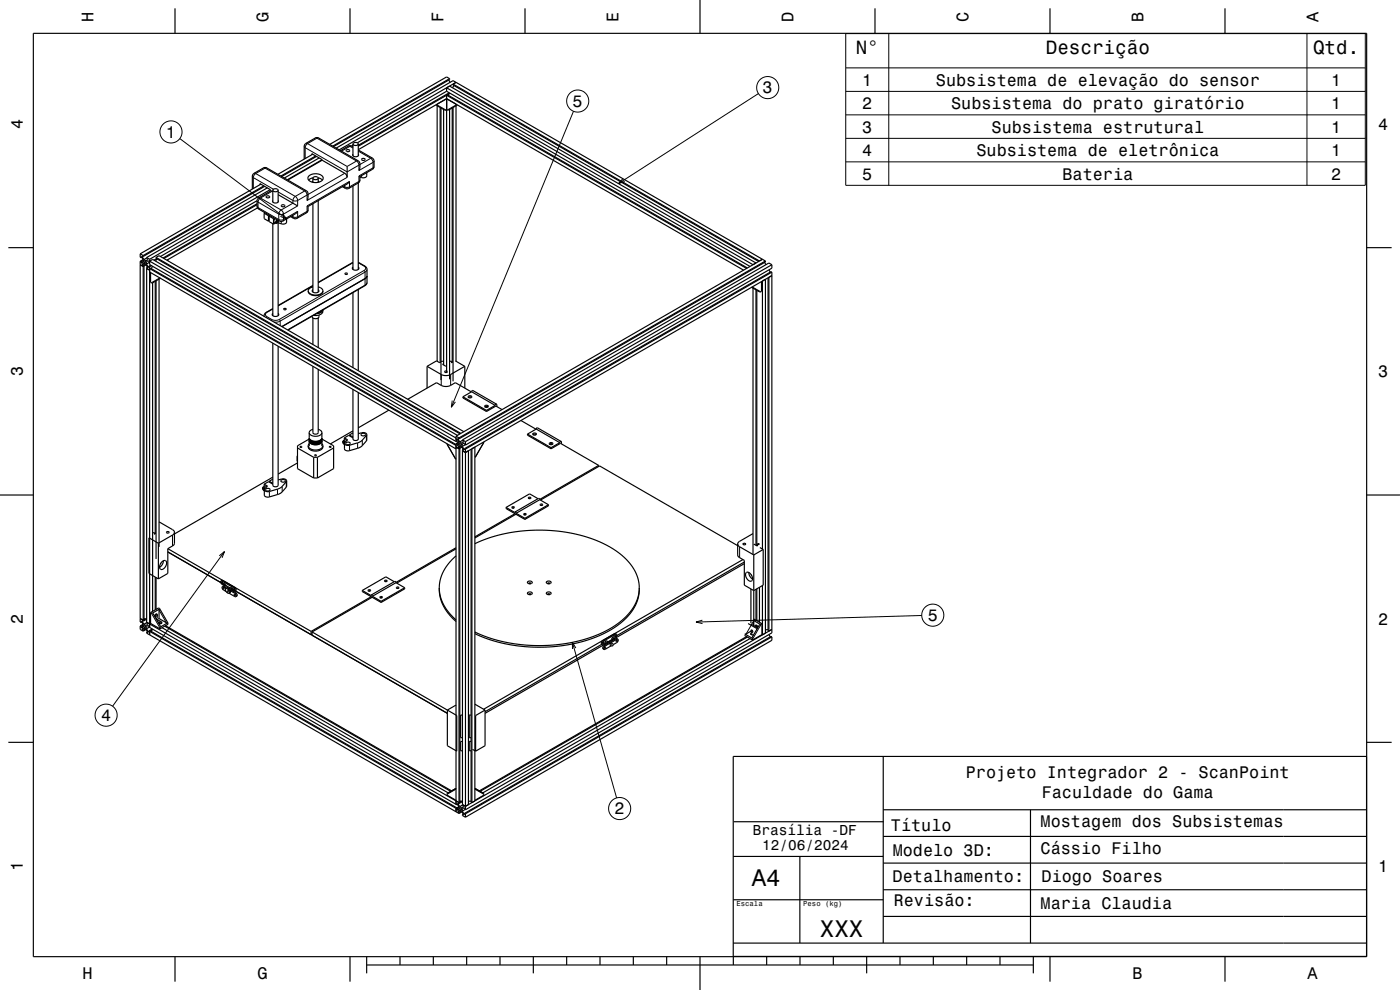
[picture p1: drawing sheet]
<svg xmlns="http://www.w3.org/2000/svg" width="420mm" height="297mm" viewBox="0 0 420 297" stroke-linecap="round" stroke-linejoin="round" font-family="sans-serif">
<g fill="none" stroke="#000" stroke-width=".35">
<path d="M10 10h400v277h-400zM52.5 2.5v7.5M105 2.5v7.5M157.5 2.5v7.5M210 0v10M262.5 2.5v7.5M315 2.5v7.5M367.5 2.5v7.5M130.7 31.5l.3 .2M131.2 31.7v76.7M132.1 32.3v76.5M132.3 32.4v81.6"/>
<path d="M133.1 32.8v76.7M134 29.6l-2.8 1.6-.2 .5M134 29.6l-26.5 15.3M134 27.4l-26.8 15.4M134 26.3v1.1M134 28.6v83.1M134 26.3l.9-.5 91.9 53.1-.9 .5zM134 29.6l89.1 51.4M134 28.6l90 51.9M134 28.6l.2-.2 90 52M134 27.4l91 52.5M134.6 24l.4 .7"/>
<path d="M134.7 28.1l-27.2 15.8M134.8 27.8l-27.3 15.8M134.9 27.9l-.4 .7M134.9 23.6v.3l-34.8 20.1M134.9 32.8v81M134.9 23.6l-35.1 20.2M134.9 23.6l-.9-.5-35.1 20.2M135.7 32.4v76.4M135.9 32.3v82.1M136.2 25.7l-.4 .6M136.8 31.2l.2 .5M136.8 24.7l-35.1 20.3"/>
<path d="M136.8 24.7l-.9-.5-35 20.2M136.8 31.7v76.7M136.8 24.7l91.9 53.1M137.2 31.5l-2.8 1.6-.4-.2-.6 .1-2.4-1.3M75.7 56.7l.2-4.3 3.2-2 .7-.1 12.2 7 .4 .8v1.4l-.3 .6M78 55.4v-.3l3.1 1.8M78.3 55.2l-36.2 21M79.2 55.8l-36.2 20.9M79.4 55.9l-36.4 21M79.9 58.9a.52 .52 0 0 1 .6-.2 .52 .52 0 0 1 .4 .5 .51 .51 0 0 1-.7 .3 .51 .51 0 0 1-.3-.6zM80.2 56.4l-36.2 20.9M81.1 56.9l-36.2 20.9"/>
<path d="M81.1 56.9v.5M81.8 57.1a.92 .92 0 0 0 1.6 0M81.8 57.1a.93 .93 0 0 1 1.6 0M81.8 57.5l-.6-.2-3.6 2.1-.5 .8M81.8 57.1v3.5M83.4 57.1v3.5M83.4 58.4l5.9 3.4M91.3 47.7l.1-4.3 3.2-2 .8-.1 12.1 7 .5 .8-.1 1.3-.2 .8M92.7 52.8a2.93 2.93 0 0 1 4.3 .5 2.37 2.37 0 0 1-3.4 1.3l-1.1-.7-.1-.5zM93.5 46.4v-.3l3.1 1.8M93.8 46.3l-10.4 6M93.9 53.4a.92 .92 0 0 0 1.6 0"/>
<path d="M93.9 53.4a.92 .92 0 0 1 1.6 0M93.9 54.2l-.2 .4M93.9 53.4v1.3M93.9 53.3l-1.3 .7M94.7 46.8l-10.4 6M95 46.9l-10.5 6.1M95.4 53.3l1.3 .7M95.5 54.2l.2 .4M95.5 53.4v1.3M95.8 47.4l-10.5 6M96.6 48.1l6.9 3.9 .5 .5 .1 .7v-3.3M96.6 47.9l-10.4 6"/>
<path d="M96.6 48.1l-10.3 5.9M96.6 47.9v.2M103.9 45.1a.51 .51 0 0 1 .6-.3 .51 .51 0 0 1 .3 .6 .51 .51 0 0 1-.6 .2 .51 .51 0 0 1-.3-.5zM104.8 54.4l-.7 .8-11.7 6.7M105.9 43.2a.92 .92 0 0 0 1.6 0M105.9 43.2a.92 .92 0 0 1 1.6 0M105.9 46.3a.88 .88 0 0 0 .7 .8 .88 .88 0 0 0 1-.5l-.1-.3M105.9 44.1l-1.1-.4-2.6 1.5M105.9 43.6l-.4 .2M105.9 55.8v25M105.9 43.2v3.6M107.5 54.9l-3.1 1.7h-.5l-1.2-.6"/>
<path d="M107.5 45l4.3 2.5 .4 .8v1.7l-.3 .7-3.9 2.3M107.5 43.2v3.6M107.5 54.9v25.9M107.7 52.8l.3 .2M108 53l-.1 1.3-.4 .6M108.5 47.7a.51 .51 0 0 1 .6-.3 .51 .51 0 0 1 .4 .6 .51 .51 0 0 1-.6 .2 .51 .51 0 0 1-.4-.5zM110 51.8v.9a1.37 1.37 0 0 1-2 .4M2.5 74.3h7.5M42.1 76.2v1l.2 .1M42.1 78.4v108.2l.2 .1M42.1 79.4l.9 .5 .8-.5M42.1 78.4l.2 .1"/>
<path d="M42.1 76.2l.9 .5M42.3 77.3v-.3l.7 1v.7l-.5 .3-.2-.1M42.3 78.5v.4M42.5 77.2l-.2 .1M42.7 79.5v-.2l.5-.3 .3 .1 .3 .2 .5 1.1-.3-.2M42.7 77l.5 .9M42.7 79.5l.3 .2M42.9 76.9l-.2 .1M42.9 77.9l-.8 .5M43 76.7v.2M43 79.7v106.7M43 76.9l-.3-.1v.2"/>
<path d="M43 78.5l-.7 .4M43 78.1l-.7 .4M43.2 79.8v106.1l-.2 .2M43.3 78.3l.3 .1 .1 .5-.4-.1zM43.4 79.1l-.7 .4M43.7 79.2l-.7 .5M43.7 79.5h.2M43.9 79.2l.5 .9M44 77.3l.3 .6-.5 .3-.6-.3M44 77.3l.9 .5M44 77.4l-.8 .5M44.1 79.9v.3"/>
<path d="M44.6 79.9l.3 .1M44.6 79.9v.3l-.2-.1M44.6 80l-.2 .1M44.8 78.7l-.9 .5M44.9 77.8v1.6l91.9 53.1M44.9 78.8l-.5-.6-.5 .3v.7M45.2 79.6l-.6 .3M45.4 79.7l-.5 .3M45.8 79.9l-.4 .7M46.8 77.2v.3l91.2 52.7M46.8 77.2l.9-.5 91.5 52.8M46.8 77.2l91.5 52.8"/>
<path d="M47 77.6l-.8 .5M47.1 77.6l-.4 .7M50.4 77.9l-.1 .3M77.1 60.2v1.7l.3 .6 6.7 3.9 .7-.1 3.8-2.1 .7-.8M77.1 61.4l-27.9 16.1M77.1 61.1l-28.2 16.3M77.1 60.2l-29 16.7M77.3 62.4l-27.2 15.7M79.2 64v1.6l1.3 .8M79.2 64l1.3 .7M79.3 63.7v.2M79.5 63.8l-.3 .2"/>
<path d="M80.5 64.7v1.7M80.8 64.9v1.6l1.3 .7M80.8 64.9l1.3 .7M80.8 66.2l-.3 .2M80.8 64.6l-.3 .1M81 64.7l-.2 .2M81.8 60.2a.88 .88 0 0 0 .8 .8 .88 .88 0 0 0 .9-.6l-.1-.2M81.8 67.1v27.6M82.1 65.6v1.6M82.3 65.5l-.2 .1M82.6 65.6l-.5 .8 .7 .6M82.7 66.9l-.6 .3"/>
<path d="M83 66.5l.3 .2M83 66.5l-.2 .1M83.1 66.2l-.1 .3M83.2 66.2l.2 .1M83.2 65.9l-.5 .5 .1 .6M83.4 66.3l-.1-.2-.5 .5 .2 .2 .3-.1M83.4 66.3l-.1 .4M83.4 66.8v27.9M83.5 66.1l-.2 .7-.5 .2M84.5 61.6a.51 .51 0 0 1 .6-.3 .51 .51 0 0 1 .3 .6 .51 .51 0 0 1-.6 .2 .51 .51 0 0 1-.3-.5zM86 65.7v.9a1.14 1.14 0 0 1-1.6 .5l-1.1-.3M92.1 61.8l.3 .1"/>
<path d="M92.4 61.9v1.2l-.3 .6-3 1.8-.8 .1-1.1-.6M93.9 61.1v26.5M95.5 60.2v27.4M105.9 78.8l-10.4 5.9M107.5 78.8l2.1 1.1 .5 .6v4.3l-.3 .7-23.4 13.5M228.7 77.8l-.9 .5-91.9-53.1v.3l91.7 52.9M228.7 77.8l.9 .5M228.7 77.8l-91.9 53.1M229.4 78.7l.4 .7M229.6 78.3v.3l-91.9 53.1M229.6 78.3l-91.9 53.1M231.6 79.4v1.1l-92 53"/>
<path d="M231.6 79.4l-92 53.1M231.6 79.4l-.9-.5-92 53.1M410 74.3h7.5M44 80.2v106.8l.3 .4-.5 .2-.6-.3M44 80.5l.9 .5M44.2 80.1l-.2 .1M44.9 80v108.2M44.9 81.6l91.9 53.1M45.2 81.8v2.9l.2 .1 .3 .1 2.4-1.4-.1-.1M45.8 84.8v98.6M46.6 84.4v75.8M46.8 84.2v83.5"/>
<path d="M47.7 83.7v80.4M81.8 94a.59 .59 0 0 0 0 .8 .59 .59 0 0 0 .8 .1 .69 .69 0 0 0 .7-.1 .69 .69 0 0 0 .2-.7l-.1-.1M81.8 94.3l-.1 .2M81.8 92.6l-2.2 1.3-.4 1M81.8 94.7h.1M83.4 94.3l.2 .2M85.2 92.6l.4-.1 .3 .2-.5 .3-.3-.2zM92.5 87.3a2.34 2.34 0 0 0 3.4 1.2l.8-.5 .2-.7M92.5 87.3a2.61 2.61 0 0 0 3.8 .8l.6-.8M93.9 86.9a.59 .59 0 0 0-.1 .8 .59 .59 0 0 0 .8 .1 .72 .72 0 0 0 .7-.1 .72 .72 0 0 0 .3-.7l-.1-.1M93.9 86.1l-1 .4-.4 .8M93.9 85.6l-10.5 6"/>
<path d="M93.9 95.4v8M95.5 86.1l1 .5 .4 .7M95.5 95.4v8.9M95.7 94.5a1.04 1.04 0 0 1-.9 1.1 1.04 1.04 0 0 1-1.2-.8M96.8 93l-.5 .7-1.3 .4M96.9 93a2 2 0 0 1-2.8 1.6M103.6 82l.4-.1 .3 .2-.5 .2-.3-.1zM105.9 80.1a.59 .59 0 0 0-.1 .8 .59 .59 0 0 0 .8 .2 .69 .69 0 0 0 .8-.1 .69 .69 0 0 0 .2-.8l-.1-.1M105.9 80.5l-.2 .1M105.9 87.8v22.5M107.5 80.5l.1 .1M107.5 86.9v24.3"/>
<path d="M110.1 82.8l-.6 .8-24.9 14.4M225.9 86.4v80M226.8 87v76.6M227 87.1v76.6M228.5 84.5v2.9l-.6 .2-2.4-1.4 .1-.1M230.4 83.3v105.9l.3 .1M230.7 81l.4 .6M231.6 81.6v108.3l-92 53M231.6 81.6l-92 53.1M231.6 81.6l-.3-.1-91.9 53.1M81.8 102.9v42.7a.92 .92 0 0 0 1.6 0v-41.7M93.9 109.9v19.9a.92 .92 0 0 0 1.6 0v-19"/>
<path d="M105.9 116.8v14.9a.93 .93 0 0 0 1.6 0v-13.9M128.1 109.9l4.5 2.5 1.1 .3 1.4-.3 4.3-2.5M128.1 109.9v6.5M132.2 108.7l-.2 .1-1-.5-2.9 1.6M132.3 108.4l.8 .1M133 109.2l-.2 .1 1 .6M133 109.2h.1M134.9 108.4l.8 .1-.3 .2 .2 .1M136.6 108.3l2.8 1.6M138.9 119v.4l7 4.1M138.9 119l7 4.1M139.4 109.9v6.5"/>
<path d="M140.5 119.2l.6-.2 .4 .2M140.5 118.9l.6-.2 .4 .2a.5 .5 0 0 1-.5 .5 .5 .5 0 0 1-.5-.5zM141.4 117.6l-4.8-2.8-1.7 1-1.2 .2-1.1-.3-1.6-.9-8.7 5M141.5 117.5l.4-.3 7 4M141.5 117.5l7.1 4.1M141.5 117.5l-2.6 1.5M89.1 136.8l.1 1.7M89.1 136.8l.1 .1M89.2 138.9l-5.8 3.3M89.2 134.4l4.9 2.8M89.2 136.8h-.1M90.1 133.9l.5 .2-.5 .1z"/>
<path d="M92.5 133.7a2.1 2.1 0 0 0 2.9 1.6l.9-.4a1.1 1.1 0 0 0 .6-1.2M92.5 133.7a2.6 2.6 0 0 0 3.8 .9l.6-.9M92.8 133.1l-.3 .6M92.8 129.8a2.19 2.19 0 0 0 3.8 0M92.8 131.5a2.19 2.19 0 0 0 3.8 0M92.8 131.4a2.19 2.19 0 0 0 3.8 0M92.8 131.3a2.19 2.19 0 0 0 3.8 0M92.8 131.6a2.19 2.19 0 0 0 3.8 0M92.8 131.8a2.19 2.19 0 0 0 3.8 0M92.8 131.9a2.19 2.19 0 0 0 3.8 0M92.8 132a2.19 2.19 0 0 0 3.8 0M92.8 132.3a2.19 2.19 0 0 0 3.8 0"/>
<path d="M92.8 132.1a2.19 2.19 0 0 0 3.8 0M92.8 132.4a2.19 2.19 0 0 0 3.8 0M92.8 131.7l-3.6 2v6.9l4.9 2.8M92.8 129.8v4.1M93.9 128.8l-.8 .4-.3 .6M94.1 137.2h1.1M94.1 137.2v6.2M94.5 136.5l.5 .1-.3 .2zM95.2 137.2v6.2M95.5 128.8l.8 .4 .3 .6M96.6 133.1l.3 .6M96.6 131.7l3.5 2v6.9l-4.9 2.8"/>
<path d="M96.6 129.8v4.1M98.8 133.9l.5 .2-.2 .1zM100.1 134.4l-4.9 2.8M102.9 132.3l-.1 .5 .5 .5M102.9 132.3l.6 .4M102.9 132.6l.2 .4M102.9 132.6l.2-.2 .3 .4M103.1 133l.2 .2M103.2 132.5l-.3 .1M103.2 132.5l.2 .3M103.3 131.4l1 .5-1 1.1M103.3 131.4v.7"/>
<path d="M103.4 132.8v.1M103.4 132.8l-.3 .2M103.8 132.8a.64 .64 0 0 1 .8-.2 .64 .64 0 0 1 .4 .6 .73 .73 0 0 1-1.3-.3zM104 132.2l-.5-.3-.6 .4M104.8 130.5l1.1 .6M104.8 130.5v.2M105.9 129.3l-6.8 3.9M105.9 131.4l-1.3-.8-1.3 .8M105.9 129.9l-1.1 .6M107.5 130.1l1.1-.3a1.19 1.19 0 0 1 1.4 .6M108.4 130.1a.73 .73 0 0 1 1.3 .4 .66 .66 0 0 1-.8 .3 .66 .66 0 0 1-.5-.7zM110 130.4l-1.7 2-3.4 1.2a1.21 1.21 0 0 1-1.6-.6"/>
<path d="M110 130.4v1.7l-1.4 1.7-1.1 .6-2.6 .8a1.21 1.21 0 0 1-1.6-.5v-1.7M116.7 123l-9.2 5.3M134.1 133.1l2.7 4.7M136.8 132.5l.3-.2v-.6l.7 1v.7l-.6 .3-.1-.1M136.8 133.1l.3 .1M136.8 131.9h.5M136.8 130.9v1.6M136.8 133.1v108.2M136.8 134.1l.9 .5 .9-.5M136.8 130.9l.9 .5M136.8 133.4l-91.7-53-.2 .2 91.9 53M136.9 132.4l.6 .3"/>
<path d="M137.1 133.2v.4M137.2 130.6l-91.4-52.8-.9 .5 91.9 53.1M137.4 134.2v-.2l.5-.3 .3 .1 .3 .2 .5 1.1-.3-.1M137.4 131.7l.5 .9M137.4 134.2l.3 .2M137.6 131.6l-.2 .1M137.7 132.6l-.9 .5M137.7 131.4v.3M137.7 134.4v106.7M137.7 131.7l-.3-.2v.2M137.8 133.2l-.7 .4M137.8 132.8l-.7 .4"/>
<path d="M138 134.5v106.1l-.3 .2M138 133l.4 .1v.5l-.3-.1zM138.1 133.8l-.7 .4M138.4 133.9l-.7 .5M138.4 134.2h.2M138.7 133.9l.5 .9M138.7 132l.9 .5M138.7 135.2l.9 .6M138.7 132l.3 .7-.5 .2-.6-.3M138.7 135v106.7l.3 .4-.5 .3-.6-.4M138.7 132.1l-.8 .5M138.9 134.6v.3"/>
<path d="M139 134.8l-.3 .2M139.4 134.6v.3l-.2-.1M139.4 134.6l.2 .1M139.4 134.7l-.2 .1M139.5 133.5l-.8 .4M139.6 133.5l-.4-.6-.5 .3v.7M139.6 132.5v1M139.6 134.7v108.2M139.6 135.8l.9-.6v106.2l-.9 .5M139.6 135.8l92-53.1-.9 .5v106.1M141.3 134.8v105.8l.3 .2M141.6 134.6l.9-.5v106.2l-.9 .5z"/>
<path d="M145.2 132.6l-2.7 4.6M145.4 121.8a.56 .56 0 0 1 .6-.2 .56 .56 0 0 1 .4 .5l-.6 .1-.4-.2zM145.5 122.1l.5-.2 .4 .2M145.9 123.1v.4M148.6 121.6l-2.7 1.5M148.9 121.2l.2 .1M148.9 121.2l-.3 .4M149 121.3h.1M149.1 121.3v.7M150.6 122.9l-1.8-1.1-2.9 1.7M156.3 126.1l4.5 2.7M158.2 130.2l7.1 4.1"/>
<path d="M158.2 130.2v.4l7.1 4M159.9 130.4l.6-.2 .4 .2M159.9 130.1l.6-.2 .4 .2a.5 .5 0 0 1-.5 .5 .5 .5 0 0 1-.5-.5zM160.9 128.7l.3-.4 7.1 4.1M160.9 128.7l7 4.1M160.9 128.7l-2.7 1.5M164.8 133a.56 .56 0 0 1 .6-.3 .56 .56 0 0 1 .4 .6l-.6 .1-.4-.2zM164.8 133.2l.6-.1 .4 .1M165.3 134.6l2.8-1.6 11.5 6.6M165.3 134.3v.3M167.9 132.8l-2.6 1.5M168.3 132.4l.1 .1"/>
<path d="M168.3 132.4l-.4 .4M168.3 132.5h.1M168.4 132.5v.7M179.6 139.6l-17.7 10.2M179.6 139.6v.3M0 148.5h10M45.8 159.8l.8 .2-.3 .1 .2 .2M47.7 156.6l4.1 2.3 .5 .8M49.9 159.6l.4-.1 .5 .2a.45 .45 0 0 1-.5 .2 .45 .45 0 0 1-.4-.3zM52.3 159.7l-.4 .7-4.4 2.6M52.3 159.7v3.5l-.4 .5-1.6 .9M78.9 146.2l-.1 .5 .5 .5"/>
<path d="M78.9 146.2l.6 .3M78.9 146.5l.1 .4M78.9 146.5l.1-.2 .4 .4M79 146.9l.3 .1M79.1 146.4l-.2 .1M79.2 146.4l.1 .3M79.3 145.3v.6M79.3 145.3l.9 .5-.8 .8M79.3 146.7h.1M79.3 146.7l-.3 .2M79.4 146.6l-.1 .3M79.8 146.7a.64 .64 0 0 1 .7-.2 .64 .64 0 0 1 .4 .6 .74 .74 0 0 1-1.2-.3z"/>
<path d="M80 146.1l-.5-.3-.6 .4M80.8 144.4l1 .6M80.8 144.4v.2M81.8 143.1l-29.5 17.1M81.8 145.2l-1.2-.7-1.3 .8M81.8 143.8l-1 .6M83.4 144l1.1-.3a1.2 1.2 0 0 1 1.5 .6M84.4 144a.73 .73 0 0 1 1.2 .4 .66 .66 0 0 1-.8 .3 .66 .66 0 0 1-.4-.7zM86 144.3l-1.9 2.1-3.3 1a1.22 1.22 0 0 1-1.5-.5M86 144.3v1.7l-1.5 1.7-.8 .5-2.9 .9a1.21 1.21 0 0 1-1.5-.6v-1.6M94.1 143.4h1.1M151.8 152.2v.4l5.7 3.2"/>
<path d="M151.8 152.2l2.6 1.5 .1-.1M153.6 152.1l.5-.1 .2 .3-.5 .1-.3-.2zM153.7 152.4h.5M154.5 153.6l.4 .4M154.5 154.1l-12 7M154.8 154.3l-12.3 7.1M154.9 154l2.6 1.5M157.2 154.4h.6M157.2 154.1h.4l.3 .2-.6 .2-.2-.2zM157.5 155.5v.3M158.6 149.2h.4l.3 .2-.6 .2-.2-.2zM158.6 149.5h.6"/>
<path d="M161.4 149.6l-2.5-1.5-7.1 4.1M161.9 149.9l-.3-.4-7.1 4.1M161.9 149.9l-7 4.1M161.9 149.9l2.6 1.5M162.1 151.6h.6M162.1 151.3l.5-.1 .2 .2-.5 .2-.3-.2zM162.1 150l17.8-10.2 41.4 23.9M164.5 151.4v.3l-7 4.1M164.5 151.4l-7 4.1M410 148.5h10M46.6 173.1v9.9M46.8 173.3v9.5"/>
<path d="M47.5 163l-2.8-1.7v10.7l2.8 1.7M47.5 163v10.7M48.3 168.9l-.2 .3M48.5 168.6a.84 .84 0 0 1 1.3-.3 .84 .84 0 0 1 0 1.3l-.2 .4a.91 .91 0 0 1-.7 .8 .91 .91 0 0 1-1-.5l.1-.9zM49 168.2l-.3 1.2-.8 .8M50.3 164.6l43 24.8M50.3 165.6l43 24.8M50.3 164.6v7.4l-2.8 1.7M66.3 174.3l3.8 2.1 .4 .5-.1 .5M66.3 174.3v.7l1.2 .8M66.5 174.5l.3 .2v.4l-.3-.2zM66.7 174.6l.1 .2"/>
<path d="M66.7 176l3.8 2 .3 .5v.5M66.7 176l.1 .7 1 .7M66.9 176.2l.3 .2v.4l-.3-.2zM66.9 174.2l-.6 .1M67.1 176.3l.1 .2M67.5 176l-.4-.2-.4 .2M68 176.2l.8 .5M68.8 178l2 1M68.8 177.1l-.6 .3v.4l.4 .2 .5-.4M68.8 176.6l-.9-.6-.8-1-.1 .1 .5 .9 .2 1.3 .5 .5M69.2 176.9l1.8 1.2 .1 .6-.3 .3M69.2 176.8l-.1 1-.5 .2"/>
<path d="M69.6 176.8h-.4l1.2 .6M69.7 176.4h-.8l-.2 1.2M69.7 176.4l-.1 .4M70 176.6l.3 .2v.3l-.3-.2zM70.2 176.7l.1 .2M70.3 178.2l.3 .2v.3l-.3-.1zM70.4 176.2l.4 .7-.4 .5M70.6 178.3l.1 .2M70.6 177.3l63.6 36.7M108.7 177.1l2.6 1.5 .1-.1M108.7 177.1v.4l5.6 3.2M110.5 177l.4-.1 .3 .3-.5 .2-.3-.3z"/>
<path d="M110.5 177.3h.6M111.4 178.5l.3 .4M111.4 179l-18.1 10.4M111.7 179.2l-18.1 10.4M111.7 178.9l2.6 1.5M114.1 179h.4l.2 .2-.5 .2-.3-.2zM114.1 179.3h.5M115.5 174.1h.4l.2 .2-.5 .2-.2-.2zM115.5 174.4h.5M118.3 174.5l-2.6-1.4-7 4M118.8 174.8l-.4-.4-7 4.1M118.8 174.8l2.6 1.5"/>
<path d="M118.8 174.8l-7.1 4.1M119 176.2l.4-.1 .3 .2-.6 .2-.2-.2zM119 176.5h.6M121.4 176.3v.3l-7.1 4.1M121.4 176.3l-7.1 4.1M131.8 176.4l.3 2.6 1 2.3 1.6 2.5 2.1 2.2M131.8 176.4l.2 2.6 .9 2.6 1.6 2.4 2.3 2.4M136.8 166.8l-2.2 2.2-1.6 2.4-.9 2.4-.3 2.6M136.8 164.6l-17.8 10.3M136.8 164.3l-18 10.4M142.5 163.1l3.4-1.5 3.8-1.1 3.8-.8 4.4-.5 4.2-.2 4.5 .3 4.1 .5 3.7 .9 3.7 1.1 3.4 1.5 2.9 1.7 2.7 2.1 1.9 2 1.6 2.4 .9 2.4 .3 2.5M158.3 174.5a.71 .71 0 0 1 .8-.3 .71 .71 0 0 1 .5 .7 .72 .72 0 0 1-.8 .3 .72 .72 0 0 1-.5-.7z"/>
<path d="M158.4 177.8a.73 .73 0 0 1 .7-.2 .73 .73 0 0 1 .5 .6 .78 .78 0 0 1-1.4-.3zM158.6 178.3l.4-.2 .3 .2M158.6 178.3v.1M158.6 175.1l.4-.2 .3 .2M158.7 175.1h.5zM158.7 178.4h.5zM159.3 178.3v.1M164 177.8a.74 .74 0 0 1 .8-.2 .74 .74 0 0 1 .5 .6 .7 .7 0 0 1-.8 .3 .7 .7 0 0 1-.5-.7zM164 174.5a.74 .74 0 0 1 .8-.2 .74 .74 0 0 1 .5 .6 .84 .84 0 0 1-1.4-.3zM164.3 175l.4-.1 .2 .2zM164.4 178.2l.5 .1-.6 .1zM164.9 178.3v.1"/>
<path d="M191.8 176.4l-.3 2.5-.9 2.4-1.6 2.4-2 2-2.5 2-3 1.7-3.4 1.5-3.7 1.2-4 .8-3.9 .6-4.2 .2-4.2-.2-4.2-.4-4-.8-3.8-1.2-3.6-1.5M191.8 176.4l-.2 2.5-.8 2.3-1.3 2.3-1.9 2.2-2.6 2.1-2.8 1.7-3.5 1.6-3.9 1.3-3.7 .9-4.6 .7-4.2 .2-4.7-.2-4-.5-4.2-.9-3.3-1-3.6-1.5M221.3 163.2l.5 .8 4.3 2.5M221.3 163.2l.1 3.6 1.9 1.3v7.4l2.8 1.7 2.9-1.7v-10.7M222.9 167.9l-77.8 44.9M223 163.1l.5-.1 .2 .3-.6 .1-.2-.2zM223.3 168.6l-38.3 22.1M223.3 169.1l-77.8 44.9M223.9 171.8a1.68 1.68 0 0 1 1.7 2.3 1.13 1.13 0 0 1-1.7-.8l-.2-.8zM224.6 171.7l.3 1.2 .9 .8M225.3 176.7v10.3M225.4 172.4l.1 .3"/>
<path d="M225.9 160.1l-4.2 2.4-.4 .7M226.1 166.5v21.2M226.1 163.2l1 .6 .3-.2-.3-.1M226.8 176.8v9.3M227 176.6v9.6M227.1 163.5v.3M227.3 163.3h.5M227.3 163.3l-.2 .2M227.8 163.1h-.5v.2M227.8 176.2v10.5M228 164.3l1 .5M228.7 164.7v-80.4l.9-.5v106.1l-.9 .6"/>
<path d="M228.7 175.7v14.8M229 164.8l-2.9 1.7M42.1 187.8v1l.9 .5M42.1 185.6l.9 .5M42.1 187.8l.2 .1M42.3 186.7v-.3l.7 1v.7l-.5 .3-.2-.1M42.3 187.9v.4M42.5 186.6l-.2 .1M42.7 188.9v-.2l.5-.3 .3 .1 .3 .2 .5 1.1-.3-.1M42.7 188.9l.3 .2M42.7 186.4l.5 .9M42.9 186.3l-.2 .1"/>
<path d="M42.9 187.3l-.8 .5M43 189.1v.2M43 186.4l-.3-.2v.2M43 187.5l-.7 .4M43 187.9l-.7 .4M43.2 185.7h.8M43.3 187.7l.3 .1 .1 .6-.4-.2zM43.4 188.5l-.7 .4M43.7 188.7l-.7 .4M43.7 185.7l-.7 .4M43.8 188.8l-.8 .5M43.9 188.6v-.7l.5-.3 .2 .5 92.5 53.3"/>
<path d="M43.9 188.6l.5 .9M44 189.7v.2l.9 .6M44 186.7l.9 .5M44 185.8l-1 .6M44 186.8l-.8 .5M44.2 189.5l-.2 .2M44.6 189.3v.3l-.2-.1M44.6 189.4l-.2 .1M44.6 189.3l92.5 53.3M44.8 188.2l-.9 .4M44.9 187.2l92.8 53.6M44.9 190.5l91.9 53"/>
<path d="M45.1 189.3l92 53.1M45.2 183.8l.5 .1M45.2 187l-.3 .2M45.2 183.8v3.2M45.2 187l2.8 1.7M45.6 189l-.7 .4v1.1M45.7 188.7l-1.1 .6M45.7 183.9l2.4 4.2M45.8 188.7l-.4 .7M46.4 184.9l.6-.7a1.03 1.03 0 0 1-.2 1.5M46.6 184.4v.8M46.8 184.2l-.2 1"/>
<path d="M47.2 186.3a.95 .95 0 0 1 1.3 .7l-.9 .1M47.4 186.7l1 .3M47.4 186.7l.7 .4M47.7 185.6l2.6 1.3M47.7 185.6l-.7 .4M47.9 182.7l-.2 2.9M47.9 182.7l-2.2 1.2M47.9 182.6v.1M47.9 182.6l-.3-.2-2.4 1.4M47.9 182.6l2.5 4.3M48.1 188.1l-.1 .6M48.6 188.3l85.9 49.6"/>
<path d="M49.4 187.9l85.8 49.5M49.6 187.7l85.9 49.6M50.3 186.9h.1M50.3 186.9l-2.2 1.2M50.4 186.9v.4l-2.4 1.4M93.3 189.4v1M93.6 189.6l43.4 25.1v10.7l-2.8-1.7v-10.7l2.6-1.5M93.6 189.6v1M93.6 190.2l-.3 .2M114.3 180.4v.3M180.6 193.2l-35.1 20.3M181 192.6l-.1 .2"/>
<path d="M181.1 192.6l.1 .3-.3 .2zM181.4 194.1l-.1 .2M181.5 194.1l.2 .3-.3 .2zM181.6 192.4l.5-.1 .3 .7M181.6 192.4l.1 .3M181.7 192.7l.3 .1-1.2 .5M183.3 193.7l-2.1 1.1M183.7 192.2l.2-.6 .3-.3-.1-.4-.7 1-1.1 .7M184 193.4l-.7-.5-.3 .5 .4 .4M184 193.4l-.2 .3-.4 .1M184.5 190.6l-.1 .2M184.6 190.5l.2 .4-.3 .1z"/>
<path d="M184.9 190.3l-.6-.2-3.5 2.1-.4 .7 .4 .4M184.9 190.3l-3.8 2-.4 .6 .1 .4M184.9 190.3l.1 .4-.2 .4-1 .6M185 192.1l-.1 .2M185 192l.2 .4-.3 .1zM185.3 191.8l-3.8 2-.4 .6 .1 .4M185.3 191.8l.1 .4-.2 .4-1.2 .8M185.3 191.8l-.5-.2-3.6 2.1-.4 .7 .4 .4M223.4 190.6l2.4 1.4M223.5 190.2l2.1 1.2M223.5 190.2h-.1M224 191l-80.2 46.3"/>
<path d="M224.2 191.1l-80.2 46.3M224.4 187.1l2.6 1.4M225 191.6l-80.2 46.3M225.3 187.2l2 1.2M225.6 191.3v.1M225.6 191.3h.1M225.6 191.4l.2 .6M225.7 189.1l-2.2 1.1M225.8 189.6l-.6 .4v.3l.9 .1M225.8 190.1l-.5 .3M225.8 189.6h.1M225.9 186v.1"/>
<path d="M225.9 186.1l.1 1.6M225.9 186.1l2.1 1.2M226.1 185.8l2.5 1.3M226.5 187.9l.1-.3 .3-.1 .5 .7M227 187.6v.6M227 188.5v.4M227.3 188.4h.1M227.3 188.4l-.3 .1M227.9 187.3l-2.3 4M227.9 187.3h.1M228 187.3h-.1M228.6 187.1l-.6 .2"/>
<path d="M228.6 190.4l-2.8 1.6M228.6 190.4l.1 .1M228.6 187.1v3.3M229.6 188.9h.8M230.7 189.3l.9-.5-92 53.1M230.7 190.4l.4 .7M231.6 191.1v1l-92 53.1M231.6 191.1l-.3-.2-91.9 53.1M231.6 191.1l-92 53M138.7 214.5h-.5v6.8h.5M140.5 214.4l.3 .1M140.8 214.5v6.8"/>
<path d="M141.3 214.5h-.5M142.5 211.3l3 1.7M145.5 213l-2.8 1.7v10.7M145.5 213v10.7l-2.8 1.7M2.5 222.7h7.5M134.3 238l-.2 .6 2.7 1.5M136.7 236.6l.1 .2M136.7 236.6l.1-.1-2.5 1.5M136.7 236.6l-2.4 1.4M138.7 222.5l-.5-.1v2.8h.5M140.5 222.3l.3 .2M140.5 225.1l.3 .1"/>
<path d="M140.5 221.2l.3 .1M140.8 222.5v2.7M141.3 222.4l-.5 .1M141.3 225.2h-.5M141.3 221.3h-.5M141.7 224.8l1 .6M142.5 236.8l.2-.1-.2-.2 2.5 1.5 .2 .3v.3l-2.7 1.5M265 226.9v56M410 222.7h7.5M136.8 243.5l.9 .5M137.1 241.4v-.3l.7 1v.7l-.6 .3-.1-.1M137.1 242.6v.4"/>
<path d="M137.2 241.4l.2 .1M137.3 241.3l-.2 .1M137.4 243.6v-.2l.5-.3 .3 .2 .3 .1 .5 1.1-.3-.1M137.4 243.6l.3 .2M137.4 241.1l.5 .9M137.6 241l-.2 .1M137.6 241.9l-.1 .2M137.7 242l-.9 .5v1M137.7 243.8v.2M137.7 241.1l-.3-.2v.2M137.8 242.2l-.7 .4M137.8 242.6l-.7 .4"/>
<path d="M138 240.4h.7M138 242.4l.4 .1v.6l-.3-.2zM138.1 243.2l-.7 .4M138.4 243.4l-.7 .4M138.4 240.4l-.7 .4M138.6 243.5l-.9 .5M138.7 243.3l.5 .9M138.7 244.4v.2l.9 .6M138.7 241.4l.9 .5M138.7 240.5l-1 .6M138.7 241.5l-.8 .5M139 244.2l-.3 .2"/>
<path d="M139.4 244v.3l-.2-.1M139.4 244l.2 .1M139.4 244.1l-.2 .1M139.5 242.9l-.8 .4M139.6 242.9l-.4-.6-.5 .3v.7M139.6 244.1v1.1M140.5 240.4h.8M220 256.9h45M220.1 246.5h45M240 256.9v26M265 258.9h145M265 250.9h145"/>
<path d="M265 242.9h145M309.1 242.9v40M220 269.9h45M265 274.9h145M265 266.9h145M52.5 287v7.5M105 287v7.5M110 287v5M110 289.5h200M120 287v2.5M130 287v2.5M140 287v2.5"/>
<path d="M150 287v2.5M160 287v5M170 287v2.5M180 287v2.5M190 287v2.5M200 287v2.5M210 287v10M220 286.9h190v-60h-190v62.6M220 282.9h190M230 287v2.5M240 287v2.5M250 287v2.5"/>
<path d="M260 287v5M270 287v2.5M280 287v2.5M290 287v2.5M300 287v2.5M310 287v5M315 287v7.5M367.5 287v7.5"/>
<circle cx="133.8" cy="111.5" r=".37"/>
<circle cx="225.6" cy="189.4" r=".36"/>
</g>
<g fill="none" stroke="#000" stroke-width=".3">
<path d="M253.7 10.1h155.9v45.5h-155.9zM266.6 10.1v45.5M392.1 10.1v45.5M131.2 31.5l2.6 1.5M136.8 31.5l-2.6 1.5M172 33.4l-36.6 88.8M227.5 28.1l-42 27M253.7 20.4h155.9M253.7 27.4h155.9M253.7 34.5h155.9M53.9 41.6l32.1 24.1M75.7 52.9l.3 .4"/>
<path d="M76 53.3l6 3.5M76 53.3v3.3M76.2 52l.5 .1M76.7 52.1l-.5 .5-.2 .7M76.7 52.1l11.9 6.8M77.6 59.4h.5M78.1 59.4l-.5 .5-.2 .7M78.1 59.4l6.2 3.6M79 50.4h.5M79.5 50.4l11.9 6.9M79.5 50.4l-2.8 1.7M80 50.4h-.5"/>
<path d="M81.7 57.4l-3.6 2M83.4 57.6l4.5 2.5M88.6 58.9l.5 .6 .2 .6M88.6 58.9l-.5 .5-.2 .7M91.3 43.9l.3 .4M91.4 57.3l.5 .6 .2 .6M91.4 57.3l-2.8 1.6M91.6 44.3v3.3M91.6 44.3l12.5 7.3 3.6-2.1M91.8 43l.5 .1M91.9 57.2l-.5 .1M92.1 58.5l-2.8 1.6"/>
<path d="M92.3 43.1l-.5 .5-.2 .7M92.3 43.1l11.8 6.8 2.9-1.6M92.4 58.1l-.3 .4M94.6 41.4h.5M95.1 41.4l11.9 6.9M95.1 41.4l-2.8 1.7M95.6 41.4h-.5M103 55.8l.4 .3M103.4 56.1l.2 .4M103.4 56.1l.7 .1 .7-.1M103.4 55.6v.5M103.4 52l-11 6.3"/>
<path d="M104.1 53.2l-12 6.9v-1.6M104.5 43.8l.5 .1M104.8 56.1l-.2 .4M104.8 56.1v-1.7l-12.7 7.4v1.6M105 43.9l.9 .5M105 43.9l-2.5 1.5M105.5 43.8l-.5 .1M107 48.3l.5 .6 .2 .6M107.5 48.3h-.5M107.5 45.3l3.7 2.2M107.7 54.4l-.2 .5M107.7 54.4l-2.9 1.7"/>
<path d="M108 54l-.3 .4M108 49.1l-.3 .4M108.5 52.7v.6M111.2 47.5l.5 .6 .2 .6M111.2 47.5l-3.2 1.9M111.7 47.4l-.5 .1M111.9 50.3l-.2 .5M111.9 48.7l-4.2 2.5v-1.7M111.9 50.3l-4.2 2.5v1.6M111.9 48.7v1.6M112.2 48.3l-.3 .4M112.2 49.9l-.3 .4"/>
<path d="M186.9 53.6l-1.4 1.5 1.9-.6M253.7 41.5h155.9M253.7 48.6h155.9M50.4 78l-.1 .2M77.1 61.9l.3 .4M77.1 60.2l.3 .4M77.4 62.3l.2 .4M77.4 62.3l6.2 3.6M77.4 60.6l6.2 3.6M77.4 60.6v1.7M79.4 63.8v.1M83.6 64.2l.7 .2 .8-.2"/>
<path d="M83.6 65.9l.7 .1 .8-.1M83.6 65.9l.2 .4M83.6 64.2v1.7M84.3 63l-.4 .5-.3 .7M84.3 63l.6 .6 .2 .6M84.4 66.5v.6M84.7 64.1l1.3 1.6-1.9-.8M85.1 65.9l-.3 .4M85.1 64.2v1.7M87.5 64.8l.4 .2M87.9 65l.6 .2 .8-.2M87.9 60.1l.6 .2 .8-.2"/>
<path d="M87.9 65l.2 .5M87.9 60.1v.9l-3.6 2M87.9 64.6v.4M89.3 65l-.2 .5M89.3 65v-1.6l-4.2 2.5M89.3 60.1v1.7l-4.2 2.4M92.1 63.4l-.2 .5M92.1 63.4l-2.8 1.6M92.4 63l-.3 .4M105.4 79h.2M105.6 79l-10.1 5.8M105.9 78.9l-.3 .1"/>
<path d="M107.5 78.9l.3 .1M107.8 79l1.4 .8M108 79h-.2M109.2 79.8a.69 .69 0 0 1 .5 .7 .69 .69 0 0 1-.5 .6M109.4 79.8h-.2M47.9 83.4l-2.5 1.4M79.2 94.7l.1 .2M79.9 93.7h.2M80.1 93.7a.69 .69 0 0 0-.5 .7 .69 .69 0 0 0 .5 .6M80.1 95l-.2 .3M80.1 95l1.4 .8M81.5 95.8l1.1 .3 1.2-.3"/>
<path d="M81.5 95.8l-.2 .3M81.8 92.7l-1.7 1M83.8 95.8l.3 .5M84.1 96.3l-1.9 .3M84.1 96.3v1.4M93.9 85.8l-10.5 6M109.2 81.1l.3 .5M109.2 81.1l-25.4 14.7M109.5 85.5l-.1 .2M109.5 81.6v3.9M109.5 81.6l-25.4 14.7M109.5 85.5l-23.2 13.5"/>
<path d="M110.1 80.8l-.6 .8M110.1 84.7l-.6 .8M225.7 86.1l2.5 1.4M132.4 112.3v3.3M135.2 112.3v3.3M104.9 133.6v1.6M107.3 132.9v1.6M108.7 132v1.7M109.9 130.6v1.7M134.1 133.2l2.6 4.5M135.7 120.2l-.3 2 1.2-1.6M145.2 132.7l-2.6 4.5"/>
<path d="M80.8 147.4v1.7M83.2 146.7v1.7M84.7 145.9v1.7M85.9 144.5v1.7M51.8 160.5v3.3M65.8 166.7l1.5-1.2-.7 1.8M66.9 174.2l-.3 .1M67.3 175.9l-.3 .1M67.3 165.5l-33.5 46.4M68.3 177.2l.4 .2v.5M70.4 176.2l-.3 .2M70.7 177.8l-.2 .2"/>
<path d="M221.9 164v3.3M45.4 183.9l2.6 4.5M46.8 184.2l.4 .3M46.8 184.7l.4 .2M47.7 183l2.2 3.8M48 186.3v.5M48.4 186.5v.5M171.7 192.7l13.3 46.7M172.7 194.4l-1-1.7v2M180.8 192.2l.3 .1M181.2 193.7l.3 .1M183.8 193.1l-.5 .3 .1 .4"/>
<path d="M184.3 190.1l.3 .2M184.8 191.6l.2 .2M210.7 186l-1.9 .6 2 .5M225.3 189.9v.5M225.8 189.6v.1M226 186.4l-2.2 3.8M227 188.1h-.2M227 187.6l-.5 .2M228.4 187.2l-2.6 4.6M276.5 184.6l-67.7 2M136.7 236.8l-2.6 1.5M142.6 236.8l2.6 1.5"/>
<circle cx="51.3" cy="39.6" r="3.3"/>
<circle cx="173.3" cy="30.3" r="3.3"/>
<circle cx="230.3" cy="26.3" r="3.3"/>
<circle cx="279.8" cy="184.6" r="3.3"/>
<circle cx="31.8" cy="214.6" r="3.3"/>
<circle cx="185.9" cy="242.6" r="3.3"/>
</g>
<g font-size="7.2">
<text x="225.5" y="265.9">A4</text>
<text x="246" y="281">XXX</text>
</g>
<g font-size="5.8">
<text x="256.7" y="16.1">N°</text>
<text x="313.7" y="16.1">Descrição</text>
<text x="393.9" y="16.1">Qtd.</text>
</g>
<g font-size="5">
<text x="28.1" y="6.5" transform="rotate(-90 28.1 6.5)">H</text>
<text x="80.6" y="6.5" transform="rotate(-90 80.6 6.5)">G</text>
<text x="133.1" y="6.5" transform="rotate(-90 133.1 6.5)">F</text>
<text x="185.6" y="6.5" transform="rotate(-90 185.6 6.5)">E</text>
<text x="238.1" y="6.5" transform="rotate(-90 238.1 6.5)">D</text>
<text x="290.6" y="6.5" transform="rotate(-90 290.6 6.5)">C</text>
<text x="343.1" y="6.5" transform="rotate(-90 343.1 6.5)">B</text>
<text x="395.6" y="6.5" transform="rotate(-90 395.6 6.5)">A</text>
<text x="228.8" y="28">3</text>
<text x="258.7" y="25.7">1</text>
<text x="280.8" y="25.7">Subsistema de elevação do sensor</text>
<text x="399.3" y="25.7">1</text>
<text x="171.8" y="32.1">5</text>
<text x="258.7" y="32.8">2</text>
<text x="285.3" y="32.8">Subsistema do prato giratório</text>
<text x="399.3" y="32.8">1</text>
<text x="6.8" y="38.7" transform="rotate(-90 6.8 38.7)">4</text>
<text x="49.8" y="41.3">1</text>
<text x="258.7" y="39.8">3</text>
<text x="297.5" y="39.8">Subsistema estrutural</text>
<text x="399.3" y="39.8">1</text>
<text x="413.5" y="39">4</text>
<text x="258.7" y="46.9">4</text>
<text x="292.9" y="46.9">Subsistema de eletrônica</text>
<text x="399.3" y="46.9">1</text>
<text x="258.7" y="53.9">5</text>
<text x="318.7" y="53.9">Bateria</text>
<text x="399.3" y="53.9">2</text>
<text x="6.8" y="112.9" transform="rotate(-90 6.8 112.9)">3</text>
<text x="413.5" y="113.2">3</text>
<text x="6.8" y="187.1" transform="rotate(-90 6.8 187.1)">2</text>
<text x="278.3" y="186.3">5</text>
<text x="413.5" y="187.4">2</text>
<text x="30.3" y="216.3">4</text>
<text x="289.7" y="233.4">Projeto Integrador 2 - ScanPoint</text>
<text x="312.5" y="239.5">Faculdade do Gama</text>
<text x="184.4" y="244.3">2</text>
<text x="267.3" y="249.3">Título</text>
<text x="312.2" y="248.1">Mostagem dos Subsistemas</text>
<text x="267.8" y="256.8">Modelo 3D:</text>
<text x="312.2" y="256.1">Cássio Filho</text>
<text x="6.8" y="261.3" transform="rotate(-90 6.8 261.3)">1</text>
<text x="413.5" y="261.6">1</text>
<text x="267.8" y="264.7">Detalhamento:</text>
<text x="312.5" y="264.5">Diogo Soares</text>
<text x="268.1" y="271.9">Revisão:</text>
<text x="312.2" y="272.8">Maria Claudia</text>
<text x="24.7" y="293.8">H</text>
<text x="77.2" y="293.8">G</text>
<text x="339.7" y="293.8">B</text>
<text x="392.2" y="293.8">A</text>
</g>
<g font-size="4.3">
<text x="225.9" y="250.5">Brasília -DF</text>
<text x="228.6" y="255.1">12/06/2024</text>
</g>
<g font-size="2.2">
<text x="221" y="271.8">Escala</text>
<text x="241" y="271.8">Peso (kg)</text>
</g>
</svg>
